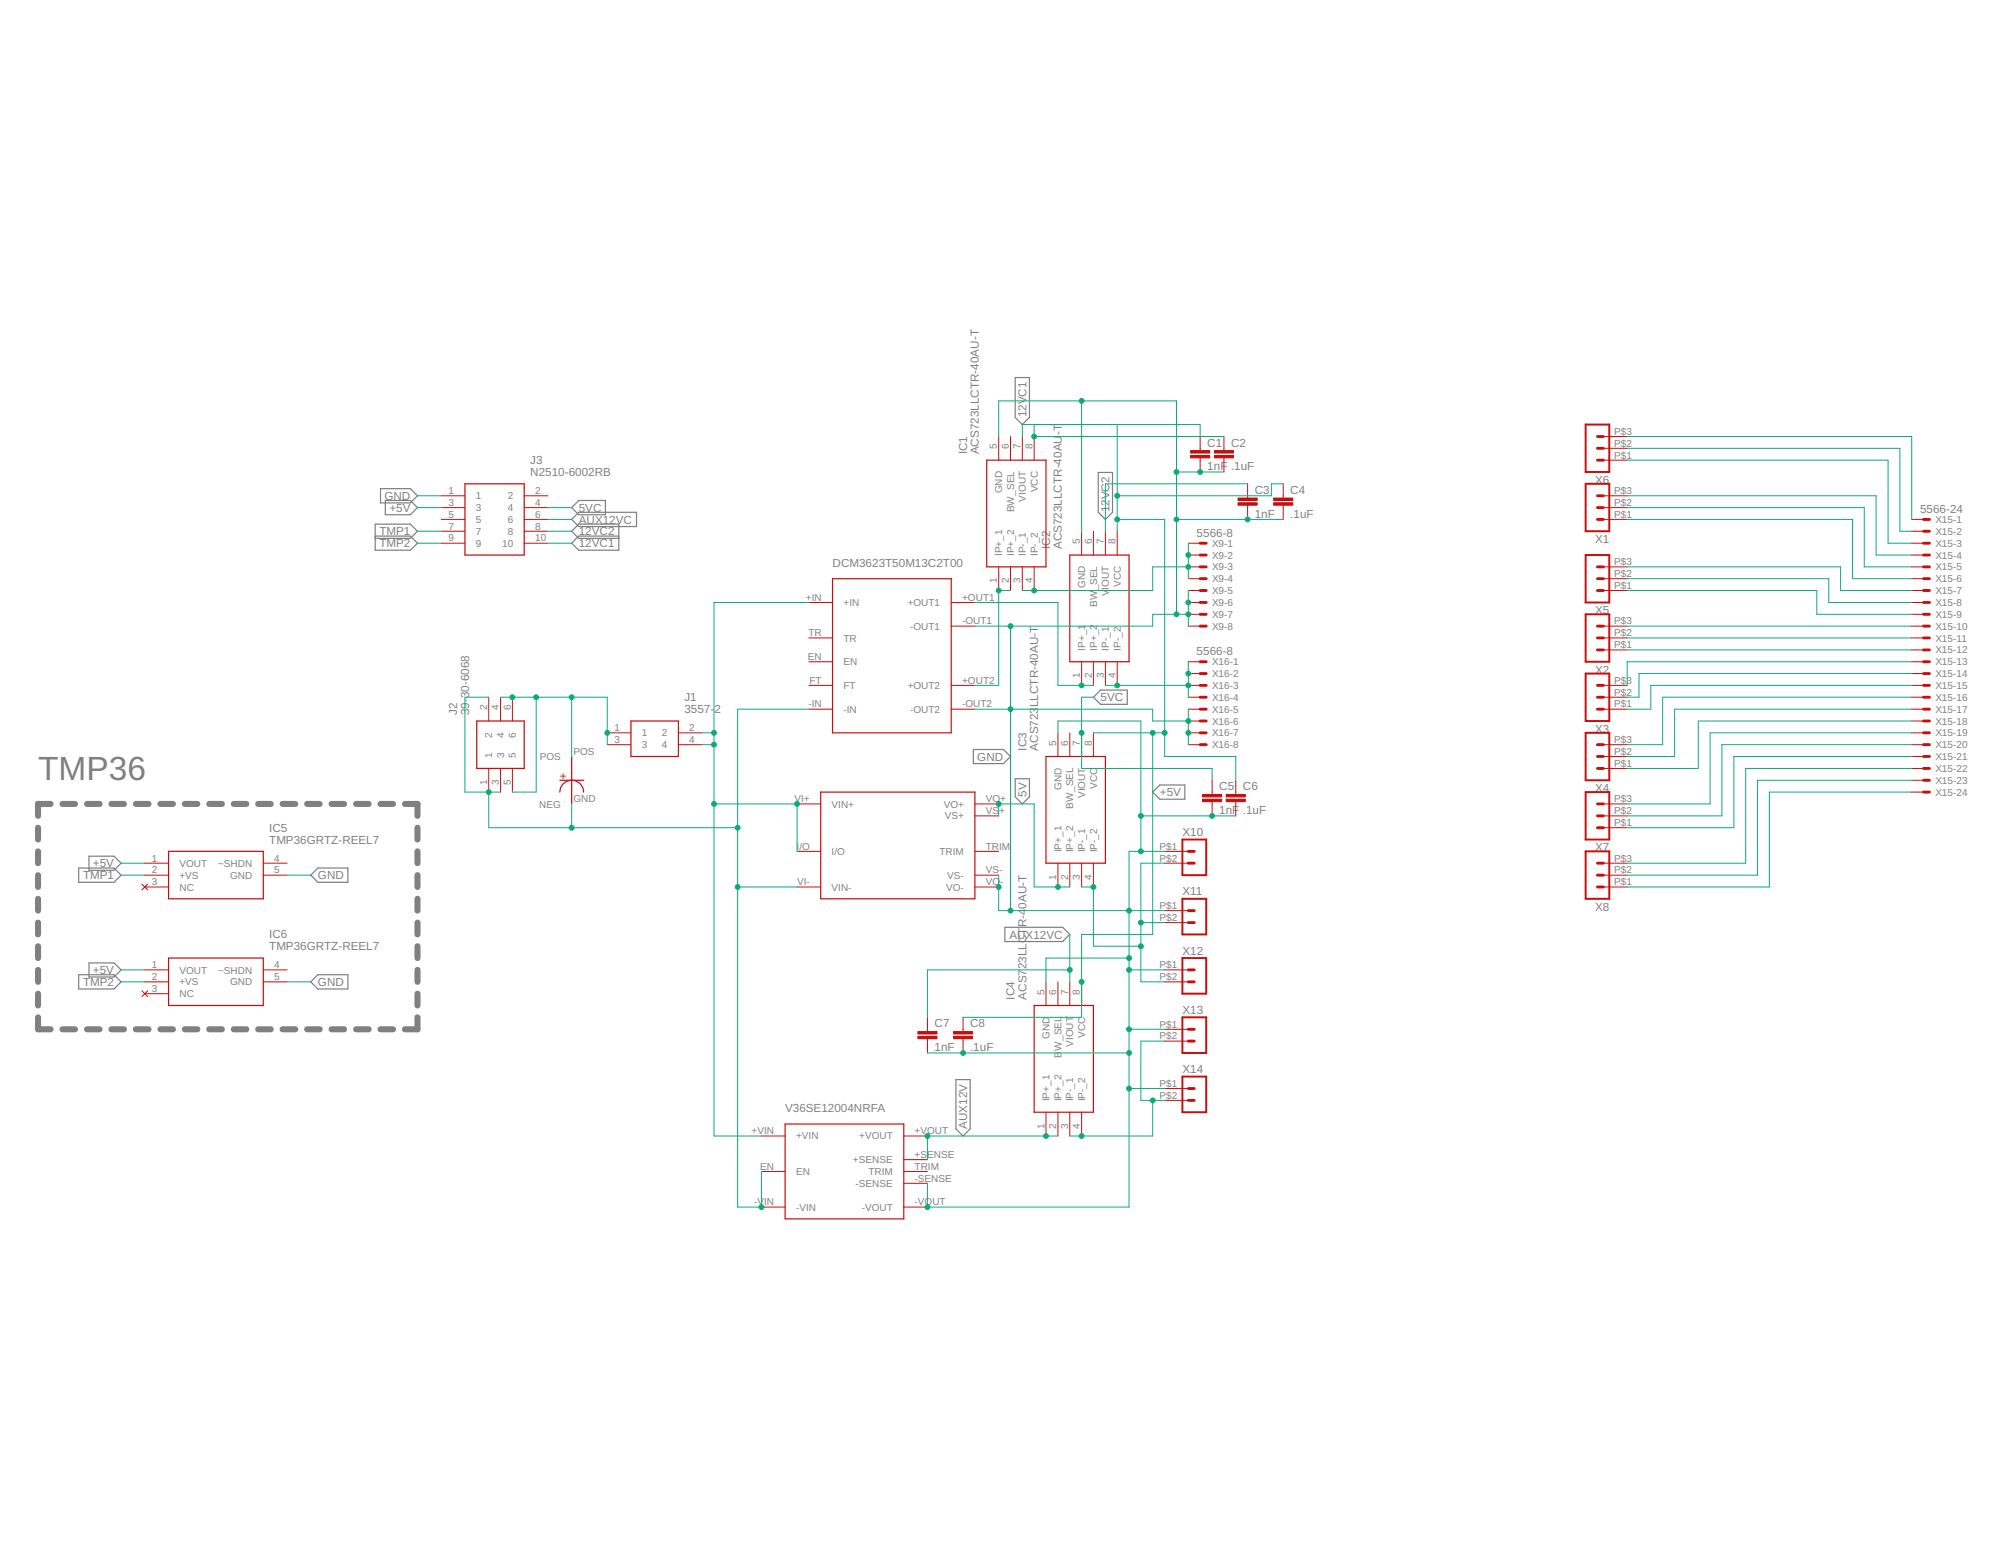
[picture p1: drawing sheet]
<svg xmlns="http://www.w3.org/2000/svg" width="279mm" height="216mm" viewBox="0 0 279 216" stroke-linecap="round" stroke-linejoin="round" font-family="sans-serif">
<g fill="none" stroke="#808080" stroke-width=".85">
<path d="M5.3 115.6v1.6M5.3 118.9v1.6M7.1 112.3h-1.8v1.6M8.7 112.3h1.8M12.1 112.3h1.8M15.6 112.3h1.7M19 112.3h1.7M22.4 112.3h1.8M25.8 112.3h1.8M29.2 112.3h1.8M32.6 112.3h1.8M36 112.3h1.8"/>
<path d="M39.5 112.3h1.7M42.9 112.3h1.7M46.3 112.3h1.7M49.7 112.3h1.8M53.1 112.3h1.8M56.5 112.3h1.8v1.6M58.3 115.6v1.6M58.3 118.9v1.6M5.3 122.2v1.7M5.3 125.5v1.7M5.3 128.8v1.7M5.3 132.1v1.7"/>
<path d="M5.3 135.4v1.7M5.3 138.8v1.6M58.3 122.2v1.7M58.3 125.5v1.7M58.3 128.8v1.7M58.3 132.1v1.7M58.3 135.4v1.7M58.3 138.8v1.6M5.3 142.1v1.6h1.8M8.7 143.7h1.8M12.1 143.7h1.8M15.6 143.7h1.7"/>
<path d="M19 143.7h1.7M22.4 143.7h1.8M25.8 143.7h1.8M29.2 143.7h1.8M32.6 143.7h1.8M36 143.7h1.8M39.5 143.7h1.7M42.9 143.7h1.7M46.3 143.7h1.7M49.7 143.7h1.8M53.1 143.7h1.8M58.3 142.1v1.6h-1.8"/>
</g>
<g fill="none" stroke="#808080" stroke-width=".17">
<path d="M141.8 52.7h1.9v5.6l-1 1-.9-1zM52.4 74.9h4.9l1 1-1 .9h-4.9v-3.6h4.9l1 1-1 1h-4.9M53.1 68.2h4.2l1 1-1 1h-4.2zM53.8 69.9h3.5l1 1-1 1h-3.5zM79.8 70.9l1-1h3.7v2h-3.7zM79.8 72.5l1-1h8.1v2h-8.1zM86.4 74.9h-5.6l-1 1 1 .9h5.6v-3.6h-5.6l-1 1 1 1h5.6M153.4 66h1.9v5.5l-1 1-.9-1zM152.7 97.4l1-1h3.7v2h-3.7zM12.4 119.6h3.5l1 .9-1 1h-3.5zM135.9 104.7h4.2l1 .9-1 1h-4.2zM141.8 108.8h1.9v2.5l-1 1-.9-1z"/>
<path d="M161 110.6l.9-1h3.5v2h-3.5zM11 136.1h4.9l1 1-1 1h-4.9zM11 121.2h4.9l1 1-1 1h-4.9zM12.4 134.5h3.5l1 .9-1 1h-3.5zM43.4 122.2l1-1h4.2v2h-4.2zM44.4 136.1h4.2v2h-4.2l-1-1zM140.3 129.5h8.1l1 1-1 1h-8.1zM133.5 150.8h2v6.8l-1 1-1-1z"/>
</g>
<g fill="none" stroke="#c90d0c" stroke-width=".17">
<path d="M64.9 67.6h8.3v9.9h-8.3zM137.8 64.3h8.2v14.9h-8.2zM149.4 77.5h8.2v14.9h-8.2zM116.2 80.8h16.6v21.5h-16.6zM23.5 118.9h13.3v6.6h-13.3zM66.6 100.7h6.6v6.6h-6.6zM78.2 110.6a1.66 1.66 0 0 1 1.6-1.6 1.66 1.66 0 0 1 1.7 1.6M78.2 109h3.3M79.8 105.6v6.7M88.1 100.7h6.6v4.9h-6.6zM114.6 110.6h21.5v14.9h-21.5zM146 105.6h8.3v14.9h-8.3z"/>
<path d="M23.5 133.8h13.3v6.6h-13.3zM109.6 157h16.6v13.2h-16.6zM144.4 140.4h8.3v14.9h-8.3z"/>
</g>
<g fill="none" stroke="#c90d0c" stroke-width=".14">
<path d="M61.6 72.5h3.3M61.6 70.9h3.3M61.6 69.2h3.3M61.6 74.2h3.3M61.6 75.9h3.3M73.2 72.5h3.3M73.2 70.9h3.3M73.2 69.2h3.3M73.2 74.2h3.3M73.2 75.9h3.3M139.4 61v3.3M139.4 79.2v3.3"/>
<path d="M141.1 61v3.3M141.1 79.2v3.3M142.7 61v3.3M142.7 79.2v3.3M144.4 61v3.3M144.4 79.2v3.3M151 74.2v3.3M152.7 74.2v3.3M154.3 74.2v3.3M156 74.2v3.3M165.9 79.2h1.7M165.9 75.9h1.7"/>
<path d="M165.9 77.5h1.7M167.6 61v1.9M167.6 63.9v2M170.9 61v1.9M170.9 63.9v2M174.2 67.6v2M174.2 70.5v2M179.2 67.6v2M179.2 70.5v2M223.9 72.5h3.3M223.9 70.9h3.3M223.9 69.2h3.3"/>
<path d="M223.9 79.2h3.3M223.9 64.3h3.3M223.9 62.6h3.3M223.9 61h3.3M266.9 72.5h1.7M266.9 79.2h1.7M266.9 74.2h1.7M266.9 75.9h1.7M266.9 77.5h1.7M68.2 97.4v3.3M69.9 97.4v3.3M71.5 97.4v3.3"/>
<path d="M112.9 84.1h3.3M112.9 89.1h3.3M112.9 92.4h3.3M112.9 95.7h3.3M112.9 99h3.3M132.8 84.1h3.3M132.8 95.7h3.3M132.8 99h3.3M132.8 87.4h3.3M151 92.4v3.3M152.7 92.4v3.3M154.3 92.4v3.3"/>
<path d="M156 92.4v3.3M165.9 84.1h1.7M165.9 92.4h1.7M165.9 95.7h1.7M165.9 99h1.7M165.9 87.4h1.7M165.9 97.4h1.7M165.9 82.5h1.7M165.9 80.8h1.7M165.9 85.8h1.7M165.9 94.1h1.7M223.9 89.1h3.3"/>
<path d="M223.9 95.7h3.3M223.9 99h3.3M223.9 87.4h3.3M223.9 90.8h3.3M223.9 97.4h3.3M223.9 82.5h3.3M223.9 80.8h3.3M266.9 84.1h1.7M266.9 89.1h1.7M266.9 92.4h1.7M266.9 95.7h1.7M266.9 99h1.7"/>
<path d="M266.9 87.4h1.7M266.9 90.8h1.7M266.9 97.4h1.7M266.9 82.5h1.7M266.9 80.8h1.7M266.9 85.8h1.7M266.9 94.1h1.7M68.2 107.3v3.3M69.9 107.3v3.3M71.5 107.3v3.3M84.8 102.3h3.3M84.8 104h3.3"/>
<path d="M94.7 102.3h3.3M94.7 104h3.3M111.3 112.3h3.3M111.3 118.9h3.3M136.1 112.3h3.3M136.1 118.9h3.3M136.1 113.9h3.3M147.7 102.3v3.3M149.4 102.3v3.3M151 102.3v3.3M152.7 102.3v3.3M162.6 118.9h3.3"/>
<path d="M165.9 102.3h1.7M165.9 104h1.7M165.9 100.7h1.7M169.2 109v2M169.2 112v1.9M172.6 109v2M172.6 112v1.9M223.9 112.3h3.3M223.9 113.9h3.3M223.9 104h3.3M223.9 107.3h3.3M223.9 105.6h3.3"/>
<path d="M223.9 115.6h3.3M266.9 102.3h1.7M266.9 104h1.7M266.9 107.3h1.7M266.9 105.6h1.7M266.9 100.7h1.7M266.9 109h1.7M266.9 110.6h1.7M19.8 123.5l.8 .8M19.8 138.4l.8 .8M20.2 123.9h3.3M20.2 122.2h3.3"/>
<path d="M20.2 120.5h3.3M20.2 135.4h3.3M20.2 137.1h3.3M20.2 138.8h3.3M20.6 123.5l-.8 .8M20.6 138.4l-.8 .8M36.8 122.2h3.3M36.8 120.5h3.3M36.8 135.4h3.3M36.8 137.1h3.3M111.3 123.9h3.3M136.1 123.9h3.3"/>
<path d="M136.1 122.2h3.3M146 137.1v3.3M147.7 120.5v3.4M147.7 137.1v3.3M149.4 120.5v3.4M149.4 137.1v3.3M151 120.5v3.4M151 137.1v3.3M152.7 120.5v3.4M162.6 120.5h3.3M162.6 127.2h3.3M162.6 128.8h3.3"/>
<path d="M162.6 135.4h3.3M162.6 137.1h3.3M223.9 123.9h3.3M223.9 122.2h3.3M223.9 120.5h3.3M106.3 158.6h3.3M126.2 158.6h3.3M129.5 142.1v2M129.5 145.1v1.9M134.5 142.1v2M134.5 145.1v1.9M146 155.3v3.3"/>
<path d="M147.7 155.3v3.3M149.4 155.3v3.3M151 155.3v3.3M162.6 143.7h3.3M162.6 145.4h3.3M162.6 152h3.3M162.6 153.7h3.3M106.3 163.6h3.3M106.3 168.6h3.3M126.2 163.6h3.3M126.2 168.6h3.3M126.2 161.9h3.3"/>
<path d="M126.2 165.2h3.3"/>
</g>
<g fill="none" stroke="#c90d0c" stroke-width=".28">
<path d="M221.4 59.3h3.3v6.6h-3.3zM221.4 67.6h3.3v6.6h-3.3zM221.4 77.5h3.3v6.6h-3.3zM221.4 85.8h3.3v6.6h-3.3zM221.4 94.1h3.3v6.6h-3.3zM165.1 117.2h3.3v5h-3.3zM221.4 102.3h3.3v6.7h-3.3zM221.4 110.6h3.3v6.6h-3.3zM221.4 118.9h3.3v6.6h-3.3zM165.1 125.5h3.3v5h-3.3zM165.1 133.8h3.3v5h-3.3zM165.1 142.1h3.3v4.9h-3.3z"/>
<path d="M165.1 150.3h3.3v5h-3.3z"/>
</g>
<g fill="none" stroke="#c90d0c" stroke-width=".4">
<path d="M167.6 79.2h.8M167.6 75.9h.8M167.6 77.5h.8M223.1 69.2h.8M223.1 70.9h.8M223.1 72.5h.8M223.1 79.2h.8M223.1 61h.8M223.1 62.6h.8M223.1 64.3h.8M268.6 72.5h.8M268.6 79.2h.8"/>
<path d="M268.6 74.2h.8M268.6 75.9h.8M268.6 77.5h.8M167.6 87.4h.8M167.6 95.7h.8M167.6 97.4h.8M167.6 99h.8M167.6 80.8h.8M167.6 82.5h.8M167.6 84.1h.8M167.6 85.8h.8M167.6 92.4h.8"/>
<path d="M167.6 94.1h.8M223.1 87.4h.8M223.1 89.1h.8M223.1 90.8h.8M223.1 95.7h.8M223.1 97.4h.8M223.1 99h.8M223.1 80.8h.8M223.1 82.5h.8M268.6 87.4h.8M268.6 89.1h.8M268.6 90.8h.8"/>
<path d="M268.6 95.7h.8M268.6 97.4h.8M268.6 99h.8M268.6 80.8h.8M268.6 82.5h.8M268.6 84.1h.8M268.6 85.8h.8M268.6 92.4h.8M268.6 94.1h.8M165.9 118.9h.9M167.6 104h.8M167.6 100.7h.8"/>
<path d="M167.6 102.3h.8M223.1 104h.8M223.1 105.6h.8M223.1 107.3h.8M223.1 112.3h.8M223.1 113.9h.8M223.1 115.6h.8M268.6 104h.8M268.6 105.6h.8M268.6 107.3h.8M268.6 100.7h.8M268.6 102.3h.8"/>
<path d="M268.6 109h.8M268.6 110.6h.8M165.9 120.5h.9M165.9 128.8h.9M165.9 127.2h.9M165.9 137.1h.9M165.9 135.4h.9M223.1 120.5h.8M223.1 122.2h.8M223.1 123.9h.8M165.9 145.4h.9M165.9 143.7h.9"/>
<path d="M165.9 153.7h.9M165.9 152h.9"/>
</g>
<g fill="#c90d0c" stroke="#c90d0c" stroke-width=".14">
<path d="M166.2 63.6h2.7v.3h-2.7z"/>
<path d="M166.2 62.9h2.7v.4h-2.7z"/>
<path d="M169.6 63.6h2.6v.3h-2.6z"/>
<path d="M169.6 62.9h2.6v.4h-2.6z"/>
<path d="M172.9 70.2h2.6v.3h-2.6z"/>
<path d="M172.9 69.6h2.6v.3h-2.6z"/>
<path d="M177.8 70.2h2.7v.3h-2.7z"/>
<path d="M177.8 69.6h2.7v.3h-2.7z"/>
<path d="M167.9 111.6h2.7v.4h-2.7z"/>
<path d="M167.9 111h2.7v.3h-2.7z"/>
<path d="M171.2 111.6h2.7v.4h-2.7z"/>
<path d="M171.2 111h2.7v.3h-2.7z"/>
<path d="M128.2 144.7h2.6v.4h-2.6z"/>
<path d="M128.2 144.1h2.6v.3h-2.6z"/>
<path d="M133.1 144.7h2.7v.4h-2.7z"/>
<path d="M133.1 144.1h2.7v.3h-2.7z"/>
</g>
<g fill="none" stroke="#0dab76" stroke-width=".14">
<path d="M144.4 59.3v1.7h26.5M151 56v18.2M156 59.3v14.9M58.3 74.2h3.3M58.3 75.9h3.3M58.3 69.2h3.3M58.3 70.9h3.3M76.5 74.2h3.3M76.5 75.9h3.3M76.5 70.9h3.3M76.5 72.5h3.3M139.4 61v-5h24.9v29.8"/>
<path d="M142.7 61v-1.7h24.9v1.7M156 72.5h6.6v33.1h10v3.4M164.3 72.5h14.9M164.3 65.9h6.6M165.9 79.2h-4.9v3.3h-18.3M165.9 75.9v4.9M174.2 67.6h-19.9v6.6M179.2 67.6h-1.7v1.6h-21.5M227.2 61h39.7v11.5M227.2 62.6h38.1v11.6h1.6M227.2 64.3h36.4v11.6h3.3M227.2 69.2h34.8v8.3h4.9"/>
<path d="M227.2 70.9h33.1v8.3h6.6M227.2 79.2h29.8v3.3h9.9M227.2 72.5h31.5v8.3h8.2M68.2 97.4h-3.3v13.2h5M69.9 97.4h14.9v6.6M74.9 97.4v13.2h-3.4M79.8 97.4v8.2M112.9 84.1h-13.2v74.5h6.6M112.9 99h-9.9v69.6h3.3v-5M136.1 84.1h11.6v11.6h5M136.1 99h24.9v1.7h4.9M141.1 82.5h-1.7v13.2h-3.3"/>
<path d="M141.1 87.4v39.8M152.7 97.4h-1.7v9.9h18.2v1.7M154.3 95.7h11.6M165.9 85.8h-4.9v1.6h-24.9M165.9 82.5v4.9M165.9 92.4v5M165.9 99v5M227.2 80.8h28.2v3.3h11.5M227.2 82.5h26.5v3.3h13.2M227.2 87.4h39.7M227.2 89.1h39.7M227.2 90.8h39.7"/>
<path d="M266.9 92.4h-39.7v3.3M266.9 94.1h-38v3.3h-1.7M266.9 97.4h-34.7v6.6h-5M266.9 95.7h-36.4v3.3h-3.3M266.9 99h-33.1v6.6h-6.6M68.2 110.6v5h34.8M79.8 112.3v3.3M98 104h1.7M98 102.3h1.7M99.7 112.3h11.6v6.6M139.4 113.9v-1.6h5v11.6h5M147.7 102.3v-1.6h11.6v18.2"/>
<path d="M152.7 102.3h9.9M159.3 113.9h13.3M161 102.3v28.2h-10v11.6h-16.5M162.6 118.9h-5v49.7h-28.1v-3.4M266.9 104h-26.5v9.9h-13.2M266.9 105.6h-24.8v10h-14.9M266.9 100.7h-29.8v6.6h-9.9M266.9 107.3h-23.1v13.2h-16.6M266.9 102.3h-28.1v10h-11.6M266.9 109h-21.5v13.2h-18.2M266.9 110.6h-19.8v13.3h-19.9M16.9 120.5h3.3"/>
<path d="M16.9 122.2h3.3M16.9 135.4h3.3M16.9 137.1h3.3M40.1 122.2h3.3M40.1 137.1h3.3M103 123.9h8.3M139.4 122.2v5h23.2M149.4 135.4h-19.9v6.7M149.4 130.5v6.6M151 123.9h1.7v8.2h6.6M157.6 135.4h5M157.6 133.8h-11.6v3.3"/>
<path d="M159.3 128.8h3.3M162.6 120.5h-3.3v16.6h3.3M129.5 147h28.1M147.7 158.6h-18.2v3.3M157.6 152h5M157.6 143.7h5M161 153.7v4.9h-11.6M162.6 145.4h-3.3v8.3h3.3"/>
</g>
<g fill="#0dab76" stroke="#0dab76" stroke-width=".14">
<circle cx="151" cy="95.7" r=".34"/>
<circle cx="165.9" cy="94.1" r=".34"/>
<circle cx="165.9" cy="95.7" r=".34"/>
<circle cx="156" cy="95.7" r=".34"/>
<circle cx="139.4" cy="82.5" r=".34"/>
<circle cx="144.4" cy="82.5" r=".34"/>
<circle cx="165.9" cy="79.2" r=".34"/>
<circle cx="165.9" cy="77.5" r=".34"/>
<circle cx="147.7" cy="123.9" r=".34"/>
<circle cx="139.4" cy="112.3" r=".34"/>
<circle cx="146" cy="158.6" r=".34"/>
<circle cx="129.5" cy="158.6" r=".34"/>
<circle cx="151" cy="102.3" r=".34"/>
<circle cx="149.4" cy="135.4" r=".34"/>
<circle cx="99.7" cy="112.3" r=".34"/>
<circle cx="99.7" cy="102.3" r=".34"/>
<circle cx="99.7" cy="104" r=".34"/>
<circle cx="111.3" cy="112.3" r=".34"/>
<circle cx="84.8" cy="102.3" r=".34"/>
<circle cx="71.5" cy="97.4" r=".34"/>
<circle cx="74.9" cy="97.4" r=".34"/>
<circle cx="79.8" cy="97.4" r=".34"/>
<circle cx="68.2" cy="110.6" r=".34"/>
<circle cx="103" cy="123.9" r=".34"/>
<circle cx="103" cy="115.6" r=".34"/>
<circle cx="106.3" cy="168.6" r=".34"/>
<circle cx="79.8" cy="115.6" r=".34"/>
<circle cx="152.7" cy="123.9" r=".34"/>
<circle cx="159.3" cy="128.8" r=".34"/>
<circle cx="159.3" cy="132.1" r=".34"/>
<circle cx="151" cy="158.6" r=".34"/>
<circle cx="161" cy="153.7" r=".34"/>
<circle cx="165.9" cy="84.1" r=".34"/>
<circle cx="165.9" cy="85.8" r=".34"/>
<circle cx="164.3" cy="85.8" r=".34"/>
<circle cx="165.9" cy="100.7" r=".34"/>
<circle cx="165.9" cy="102.3" r=".34"/>
<circle cx="141.1" cy="87.4" r=".34"/>
<circle cx="141.1" cy="99" r=".34"/>
<circle cx="157.6" cy="143.7" r=".34"/>
<circle cx="157.6" cy="135.4" r=".34"/>
<circle cx="157.6" cy="127.2" r=".34"/>
<circle cx="157.6" cy="152" r=".34"/>
<circle cx="157.6" cy="133.8" r=".34"/>
<circle cx="159.3" cy="118.9" r=".34"/>
<circle cx="141.1" cy="127.2" r=".34"/>
<circle cx="151" cy="56" r=".34"/>
<circle cx="129.5" cy="168.6" r=".34"/>
<circle cx="139.4" cy="123.9" r=".34"/>
<circle cx="164.3" cy="65.9" r=".34"/>
<circle cx="167.6" cy="65.9" r=".34"/>
<circle cx="174.2" cy="72.5" r=".34"/>
<circle cx="164.3" cy="72.5" r=".34"/>
<circle cx="169.2" cy="113.9" r=".34"/>
<circle cx="159.3" cy="113.9" r=".34"/>
<circle cx="134.5" cy="147" r=".34"/>
<circle cx="157.6" cy="147" r=".34"/>
<circle cx="156" cy="72.5" r=".34"/>
<circle cx="161" cy="102.3" r=".34"/>
<circle cx="144.4" cy="61" r=".34"/>
<circle cx="156" cy="69.2" r=".34"/>
<circle cx="162.6" cy="102.3" r=".34"/>
<circle cx="151" cy="137.1" r=".34"/>
</g>
<text font-size="4.7" fill="#808080" x="5.3" y="109">TMP36</text>
<g font-size="1.6" fill="#808080">
<text x="143.3" y="58.3" transform="rotate(-90 143.3 58.3)">12VC1</text>
<text x="74" y="64.8">J3</text>
<text x="135" y="63.4" transform="rotate(-90 135 63.4)">IC1</text>
<text x="136.7" y="63.4" transform="rotate(-90 136.7 63.4)">ACS723LLCTR-40AU-T</text>
<text x="148.3" y="60.8" transform="rotate(-90 148.3 60.8)">-T</text>
<text x="168.6" y="65.7">1nF .1uF</text>
<text x="168.6" y="62.4">C1</text>
<text x="171.9" y="62.4">C2</text>
<text x="53.7" y="69.8">GND</text>
<text x="54.4" y="71.5">+5V</text>
<text x="74" y="66.5">N2510-6002RB</text>
<text x="80.8" y="71.5">5VC</text>
<text x="154.9" y="71.5" transform="rotate(-90 154.9 71.5)">12VC</text>
<text x="154.9" y="67.5" transform="rotate(-90 154.9 67.5)">2</text>
<text x="175.2" y="69">C3</text>
<text x="180.2" y="69">C4</text>
<text x="222.7" y="67.6">X6</text>
<text x="268.1" y="71.6">5566-24</text>
<text x="53" y="74.8">TMP1</text>
<text x="53" y="76.4">TMP2</text>
<text x="80.8" y="76.4">12VC1</text>
<text x="80.8" y="74.8">12VC2</text>
<text x="80.8" y="73.1">AUX12VC</text>
<text x="146.6" y="76.7" transform="rotate(-90 146.6 76.7)">IC2</text>
<text x="148.3" y="76.7" transform="rotate(-90 148.3 76.7)">ACS723LLCTR-40AU</text>
<text x="167.1" y="74.9">5566-8</text>
<text x="175.2" y="72.3">1nF</text>
<text x="180.2" y="72.3">.1uF</text>
<text x="222.7" y="75.9">X1</text>
<text x="116.3" y="79.2">DCM3623T50M13C2T00</text>
<text x="222.7" y="85.8">X5</text>
<text x="167.1" y="91.5">5566-8</text>
<text x="222.7" y="94.1">X2</text>
<text x="63.8" y="99.9" transform="rotate(-90 63.8 99.9)">J2</text>
<text x="65.5" y="99.9" transform="rotate(-90 65.5 99.9)">39-30-6068</text>
<text x="95.6" y="99.6">3557-</text>
<text x="95.6" y="97.9">J1</text>
<text x="99.7" y="99.6">2</text>
<text x="145" y="98.8" transform="rotate(-90 145 98.8)">LLCTR-40AU-T</text>
<text x="153.7" y="98">5VC</text>
<text x="136.5" y="106.2">GND</text>
<text x="143.3" y="104.8" transform="rotate(-90 143.3 104.8)">IC3</text>
<text x="145" y="104.8" transform="rotate(-90 145 104.8)">ACS723</text>
<text x="222.7" y="102.3">X3</text>
<text x="143.3" y="111.3" transform="rotate(-90 143.3 111.3)">5V</text>
<text x="162" y="111.2">+5V</text>
<text x="170.2" y="113.7">1nF .1uF</text>
<text x="170.2" y="110.4">C5</text>
<text x="173.5" y="110.4">C6</text>
<text x="222.7" y="110.6">X4</text>
<text x="37.6" y="117.8">TMP36GRTZ-REEL7</text>
<text x="37.6" y="116.2">IC5</text>
<text x="165.1" y="116.7">X10</text>
<text x="222.7" y="118.9">X7</text>
<text x="11.6" y="122.8">TMP1</text>
<text x="13" y="121.1">+5V</text>
<text x="44.4" y="122.8">GND</text>
<text x="165.1" y="125">X11</text>
<text x="37.6" y="131.1">IC6</text>
<text x="140.9" y="131.1">AUX12VC</text>
<text x="143.3" y="126.9" transform="rotate(-90 143.3 126.9)">0AU-T</text>
<text x="222.7" y="127.2">X8</text>
<text x="11.6" y="137.7">TMP2</text>
<text x="13" y="136">+5V</text>
<text x="37.6" y="132.7">TMP36GRTZ-REEL7</text>
<text x="44.4" y="137.7">GND</text>
<text x="143.3" y="135.3" transform="rotate(-90 143.3 135.3)">23LLCTR-4</text>
<text x="165.1" y="133.3">X12</text>
<text x="130.5" y="143.5">C7</text>
<text x="135.5" y="143.5">C8</text>
<text x="141.7" y="139.6" transform="rotate(-90 141.7 139.6)">IC4</text>
<text x="143.3" y="139.6" transform="rotate(-90 143.3 139.6)">ACS7</text>
<text x="165.1" y="141.6">X13</text>
<text x="130.5" y="146.8">1nF</text>
<text x="135.5" y="146.8">.1uF</text>
<text x="165.1" y="149.9">X14</text>
<text x="109.6" y="155.3">V36SE12004NRFA</text>
<text x="135" y="157.6" transform="rotate(-90 135 157.6)">AUX12V</text>
</g>
<text font-size="1.6" fill="#c90d0c" x="78.2" y="109">+</text>
<g font-size="1.4" fill="#808080">
<text x="139.2" y="62.7" transform="rotate(-90 139.2 62.7)">5</text>
<text x="140.9" y="62.7" transform="rotate(-90 140.9 62.7)">6</text>
<text x="142.5" y="62.7" transform="rotate(-90 142.5 62.7)">7</text>
<text x="144.2" y="62.7" transform="rotate(-90 144.2 62.7)">8</text>
<text x="225.4" y="64">P$1</text>
<text x="225.4" y="62.4">P$2</text>
<text x="225.4" y="60.7">P$3</text>
<text x="62.6" y="69">1</text>
<text x="62.6" y="70.7">3</text>
<text x="66.4" y="69.7">1</text>
<text x="66.4" y="71.4">3</text>
<text x="70.9" y="69.7">2</text>
<text x="70.9" y="71.4">4</text>
<text x="74.7" y="69">2</text>
<text x="74.7" y="70.7">4</text>
<text x="139.9" y="68.9" transform="rotate(-90 139.9 68.9)">GND</text>
<text x="141.6" y="71.5" transform="rotate(-90 141.6 71.5)">BW_SEL</text>
<text x="143.2" y="70" transform="rotate(-90 143.2 70)">VIOUT</text>
<text x="144.9" y="68.7" transform="rotate(-90 144.9 68.7)">VCC</text>
<text x="225.4" y="70.7">P$2</text>
<text x="225.4" y="69">P$3</text>
<text x="62.6" y="72.3">5</text>
<text x="62.6" y="74">7</text>
<text x="62.6" y="75.6">9</text>
<text x="66.4" y="73">5</text>
<text x="66.4" y="74.7">7</text>
<text x="66.4" y="76.3">9</text>
<text x="70.1" y="76.4">10</text>
<text x="70.9" y="73">6</text>
<text x="70.9" y="74.7">8</text>
<text x="74.7" y="72.3">6</text>
<text x="74.7" y="74">8</text>
<text x="74.7" y="75.6">10</text>
<text x="139.9" y="77.6" transform="rotate(-90 139.9 77.6)">IP+_1</text>
<text x="141.6" y="77.6" transform="rotate(-90 141.6 77.6)">IP+_2</text>
<text x="143.2" y="77.6" transform="rotate(-90 143.2 77.6)">IP-_1</text>
<text x="144.9" y="77.6" transform="rotate(-90 144.9 77.6)">IP-_2</text>
<text x="150.8" y="76" transform="rotate(-90 150.8 76)">5</text>
<text x="152.5" y="76" transform="rotate(-90 152.5 76)">6</text>
<text x="154.1" y="76" transform="rotate(-90 154.1 76)">7</text>
<text x="155.8" y="76" transform="rotate(-90 155.8 76)">8</text>
<text x="169.2" y="76.3">X9-1</text>
<text x="225.4" y="72.3">P$1</text>
<text x="270.2" y="73">X15-1</text>
<text x="270.2" y="74.7">X15-2</text>
<text x="270.2" y="76.3">X15-3</text>
<text x="112.5" y="83.9">+IN</text>
<text x="134.3" y="83.9">+OUT1</text>
<text x="139.2" y="81.5" transform="rotate(-90 139.2 81.5)">1</text>
<text x="140.9" y="81.5" transform="rotate(-90 140.9 81.5)">2</text>
<text x="142.5" y="81.5" transform="rotate(-90 142.5 81.5)">3</text>
<text x="144.2" y="81.5" transform="rotate(-90 144.2 81.5)">4</text>
<text x="151.5" y="82.1" transform="rotate(-90 151.5 82.1)">GND</text>
<text x="153.2" y="82.5" transform="rotate(-90 153.2 82.5)">_SEL</text>
<text x="154.8" y="83.3" transform="rotate(-90 154.8 83.3)">V</text>
<text x="154.8" y="82.4" transform="rotate(-90 154.8 82.4)">IOUT</text>
<text x="156.5" y="82" transform="rotate(-90 156.5 82)">VCC</text>
<text x="169.2" y="78">X9-2</text>
<text x="169.2" y="79.7">X9-3</text>
<text x="169.2" y="81.3">X9-4</text>
<text x="169.2" y="83">X9-5</text>
<text x="225.4" y="82.2">P$1</text>
<text x="225.4" y="80.6">P$2</text>
<text x="225.4" y="78.9">P$3</text>
<text x="270.2" y="78">X15-4</text>
<text x="270.2" y="79.7">X15-5</text>
<text x="270.2" y="81.3">X15-6</text>
<text x="270.2" y="83">X15-7</text>
<text x="112.9" y="88.9">TR</text>
<text x="117.8" y="84.6">+IN</text>
<text x="117.8" y="89.6">TR</text>
<text x="126.7" y="84.6">+OUT1</text>
<text x="127.1" y="87.9">-OUT1</text>
<text x="134.3" y="87.2">-OUT1</text>
<text x="153.2" y="84.8" transform="rotate(-90 153.2 84.8)">BW</text>
<text x="169.2" y="84.6">X9-6</text>
<text x="169.2" y="86.3">X9-7</text>
<text x="169.2" y="87.9">X9-8</text>
<text x="225.4" y="88.9">P$2</text>
<text x="225.4" y="87.2">P$3</text>
<text x="270.2" y="84.6">X15-8</text>
<text x="270.2" y="86.3">X15-9</text>
<text x="270.2" y="87.9">X15-10</text>
<text x="270.2" y="89.6">X15-11</text>
<text x="112.8" y="92.2">EN</text>
<text x="113" y="95.5">FT</text>
<text x="117.8" y="92.9">EN</text>
<text x="134.3" y="95.5">+OUT2</text>
<text x="150.8" y="94.7" transform="rotate(-90 150.8 94.7)">1</text>
<text x="151.5" y="90.9" transform="rotate(-90 151.5 90.9)">IP+_1</text>
<text x="152.5" y="94.7" transform="rotate(-90 152.5 94.7)">2</text>
<text x="153.2" y="90.9" transform="rotate(-90 153.2 90.9)">IP+_2</text>
<text x="154.1" y="94.7" transform="rotate(-90 154.1 94.7)">3</text>
<text x="154.8" y="90.9" transform="rotate(-90 154.8 90.9)">IP-_1</text>
<text x="155.8" y="94.7" transform="rotate(-90 155.8 94.7)">4</text>
<text x="156.5" y="90.9" transform="rotate(-90 156.5 90.9)">IP-_2</text>
<text x="169.2" y="92.9">X16-1</text>
<text x="169.2" y="94.6">X16-2</text>
<text x="225.4" y="90.5">P$1</text>
<text x="225.4" y="95.5">P$3</text>
<text x="270.2" y="91.2">X15-12</text>
<text x="270.2" y="92.9">X15-13</text>
<text x="270.2" y="94.6">X15-14</text>
<text x="68" y="99.2" transform="rotate(-90 68 99.2)">2</text>
<text x="69.7" y="99.2" transform="rotate(-90 69.7 99.2)">4</text>
<text x="71.3" y="99.2" transform="rotate(-90 71.3 99.2)">6</text>
<text x="112.9" y="98.8">-IN</text>
<text x="117.8" y="96.2">FT</text>
<text x="117.8" y="99.5">-IN</text>
<text x="126.7" y="96.2">+OUT2</text>
<text x="127.1" y="99.5">-OUT2</text>
<text x="134.3" y="98.8">-OUT2</text>
<text x="169.2" y="96.2">X16-3</text>
<text x="169.2" y="97.9">X16-4</text>
<text x="169.2" y="99.5">X16-5</text>
<text x="169.2" y="101.2">X16-6</text>
<text x="225.4" y="98.8">P$1</text>
<text x="225.4" y="97.1">P$2</text>
<text x="270.2" y="96.2">X15-15</text>
<text x="270.2" y="97.9">X15-16</text>
<text x="270.2" y="99.5">X15-17</text>
<text x="270.2" y="101.2">X15-18</text>
<text x="68.7" y="105.8" transform="rotate(-90 68.7 105.8)">1</text>
<text x="68.7" y="103" transform="rotate(-90 68.7 103)">2</text>
<text x="70.4" y="105.8" transform="rotate(-90 70.4 105.8)">3</text>
<text x="70.4" y="103" transform="rotate(-90 70.4 103)">4</text>
<text x="72" y="105.8" transform="rotate(-90 72 105.8)">5</text>
<text x="72" y="103" transform="rotate(-90 72 103)">6</text>
<text x="75.4" y="106.2">POS</text>
<text x="80.1" y="105.4">POS</text>
<text x="85.8" y="102.1">1</text>
<text x="85.8" y="103.8">3</text>
<text x="89.6" y="102.8">1</text>
<text x="89.6" y="104.5">3</text>
<text x="92.4" y="102.8">2</text>
<text x="92.4" y="104.5">4</text>
<text x="96.3" y="102.1">2</text>
<text x="96.3" y="103.8">4</text>
<text x="147.5" y="104.1" transform="rotate(-90 147.5 104.1)">5</text>
<text x="149.1" y="104.1" transform="rotate(-90 149.1 104.1)">6</text>
<text x="150.8" y="104.1" transform="rotate(-90 150.8 104.1)">7</text>
<text x="152.5" y="104.1" transform="rotate(-90 152.5 104.1)">8</text>
<text x="169.2" y="102.8">X16-7</text>
<text x="169.2" y="104.5">X16-8</text>
<text x="225.4" y="107.1">P$1</text>
<text x="225.4" y="105.4">P$2</text>
<text x="225.4" y="103.8">P$3</text>
<text x="270.2" y="102.8">X15-19</text>
<text x="270.2" y="104.5">X15-20</text>
<text x="270.2" y="106.2">X15-21</text>
<text x="270.2" y="107.8">X15-22</text>
<text x="68" y="109.6" transform="rotate(-90 68 109.6)">1</text>
<text x="69.7" y="109.6" transform="rotate(-90 69.7 109.6)">3</text>
<text x="71.3" y="109.6" transform="rotate(-90 71.3 109.6)">5</text>
<text x="75.3" y="112.8">NEG</text>
<text x="80.1" y="112">GND</text>
<text x="110.9" y="112">VI+</text>
<text x="116.1" y="112.8">VIN+</text>
<text x="131.8" y="112.8">VO+</text>
<text x="137.6" y="112">VO+</text>
<text x="137.6" y="113.7">VS+</text>
<text x="148.2" y="110.3" transform="rotate(-90 148.2 110.3)">GND</text>
<text x="149.9" y="112.9" transform="rotate(-90 149.9 112.9)">BW_SEL</text>
<text x="151.5" y="111.4" transform="rotate(-90 151.5 111.4)">VIOUT</text>
<text x="153.2" y="110.1" transform="rotate(-90 153.2 110.1)">VCC</text>
<text x="225.4" y="113.7">P$2</text>
<text x="225.4" y="112">P$3</text>
<text x="270.2" y="109.5">X15-23</text>
<text x="270.2" y="111.1">X15-24</text>
<text x="111.2" y="118.7">I</text>
<text x="111.6" y="118.7">/O</text>
<text x="116.1" y="119.4">I/O</text>
<text x="131.2" y="119.4">TRIM</text>
<text x="131.9" y="114.4">VS+</text>
<text x="137.6" y="118.7">TRIM</text>
<text x="148.2" y="119" transform="rotate(-90 148.2 119)">IP+_1</text>
<text x="149.9" y="119" transform="rotate(-90 149.9 119)">IP+_2</text>
<text x="151.5" y="119" transform="rotate(-90 151.5 119)">IP-_1</text>
<text x="153.2" y="119" transform="rotate(-90 153.2 119)">IP-_2</text>
<text x="161.9" y="118.7">P$1</text>
<text x="225.4" y="115.4">P$1</text>
<text x="21.2" y="120.3">1</text>
<text x="21.2" y="122">2</text>
<text x="21.2" y="123.6">3</text>
<text x="25.1" y="121.1">VOUT</text>
<text x="25.1" y="122.7">+VS</text>
<text x="25.1" y="124.4">NC</text>
<text x="30.4" y="121.1">~SHDN</text>
<text x="32.1" y="122.7">GND</text>
<text x="38.3" y="120.3">4</text>
<text x="38.3" y="122">5</text>
<text x="111.3" y="123.6">VI-</text>
<text x="116.1" y="124.4">VIN-</text>
<text x="132.1" y="124.4">VO-</text>
<text x="132.3" y="122.7">VS-</text>
<text x="137.6" y="122">VS-</text>
<text x="137.6" y="123.6">VO-</text>
<text x="147.5" y="122.9" transform="rotate(-90 147.5 122.9)">1</text>
<text x="149.1" y="122.9" transform="rotate(-90 149.1 122.9)">2</text>
<text x="150.8" y="122.9" transform="rotate(-90 150.8 122.9)">3</text>
<text x="152.5" y="122.9" transform="rotate(-90 152.5 122.9)">4</text>
<text x="161.9" y="120.3">P$2</text>
<text x="225.4" y="123.6">P$1</text>
<text x="225.4" y="122">P$2</text>
<text x="225.4" y="120.3">P$3</text>
<text x="161.9" y="126.9">P$1</text>
<text x="161.9" y="128.6">P$2</text>
<text x="21.2" y="135.2">1</text>
<text x="21.2" y="136.9">2</text>
<text x="25.1" y="136">VOUT</text>
<text x="25.1" y="137.6">+VS</text>
<text x="30.4" y="136">~SHDN</text>
<text x="32.1" y="137.6">GND</text>
<text x="38.3" y="135.2">4</text>
<text x="38.3" y="136.9">5</text>
<text x="161.9" y="135.2">P$1</text>
<text x="161.9" y="136.9">P$2</text>
<text x="21.2" y="138.5">3</text>
<text x="25.1" y="139.3">NC</text>
<text x="145.8" y="138.9" transform="rotate(-90 145.8 138.9)">5</text>
<text x="147.5" y="138.9" transform="rotate(-90 147.5 138.9)">6</text>
<text x="149.1" y="138.9" transform="rotate(-90 149.1 138.9)">7</text>
<text x="150.8" y="138.9" transform="rotate(-90 150.8 138.9)">8</text>
<text x="161.9" y="143.5">P$1</text>
<text x="146.6" y="145.1" transform="rotate(-90 146.6 145.1)">GND</text>
<text x="148.2" y="147.7" transform="rotate(-90 148.2 147.7)">B</text>
<text x="148.2" y="146.8" transform="rotate(-90 148.2 146.8)">W_SEL</text>
<text x="149.9" y="146.2" transform="rotate(-90 149.9 146.2)">VIOUT</text>
<text x="151.5" y="144.9" transform="rotate(-90 151.5 144.9)">VCC</text>
<text x="161.9" y="145.2">P$2</text>
<text x="146.6" y="153.8" transform="rotate(-90 146.6 153.8)">IP+_1</text>
<text x="148.2" y="153.8" transform="rotate(-90 148.2 153.8)">IP+_2</text>
<text x="149.9" y="153.8" transform="rotate(-90 149.9 153.8)">IP-_1</text>
<text x="151.5" y="153.8" transform="rotate(-90 151.5 153.8)">IP-_2</text>
<text x="161.9" y="151.8">P$1</text>
<text x="161.9" y="153.4">P$2</text>
<text x="105" y="158.4">+VIN</text>
<text x="111.2" y="159.1">+VIN</text>
<text x="120" y="159.1">+VOUT</text>
<text x="127.7" y="158.4">+VOUT</text>
<text x="127.7" y="161.7">+SENSE</text>
<text x="145.8" y="157.6" transform="rotate(-90 145.8 157.6)">1</text>
<text x="147.5" y="157.6" transform="rotate(-90 147.5 157.6)">2</text>
<text x="149.1" y="157.6" transform="rotate(-90 149.1 157.6)">3</text>
<text x="150.8" y="157.6" transform="rotate(-90 150.8 157.6)">4</text>
<text x="106.2" y="163.4">EN</text>
<text x="111.2" y="164.1">EN</text>
<text x="119.1" y="162.4">+SENSE</text>
<text x="119.5" y="165.8">-SENSE</text>
<text x="121.3" y="164.1">TRIM</text>
<text x="127.7" y="165">-SENSE</text>
<text x="127.7" y="163.4">TRIM</text>
<text x="105.3" y="168.3">-V</text>
<text x="106.7" y="168.3">IN</text>
<text x="111.2" y="169.1">-VIN</text>
<text x="120.3" y="169.1">-VOUT</text>
<text x="127.7" y="168.3">-VOUT</text>
</g>
</svg>
